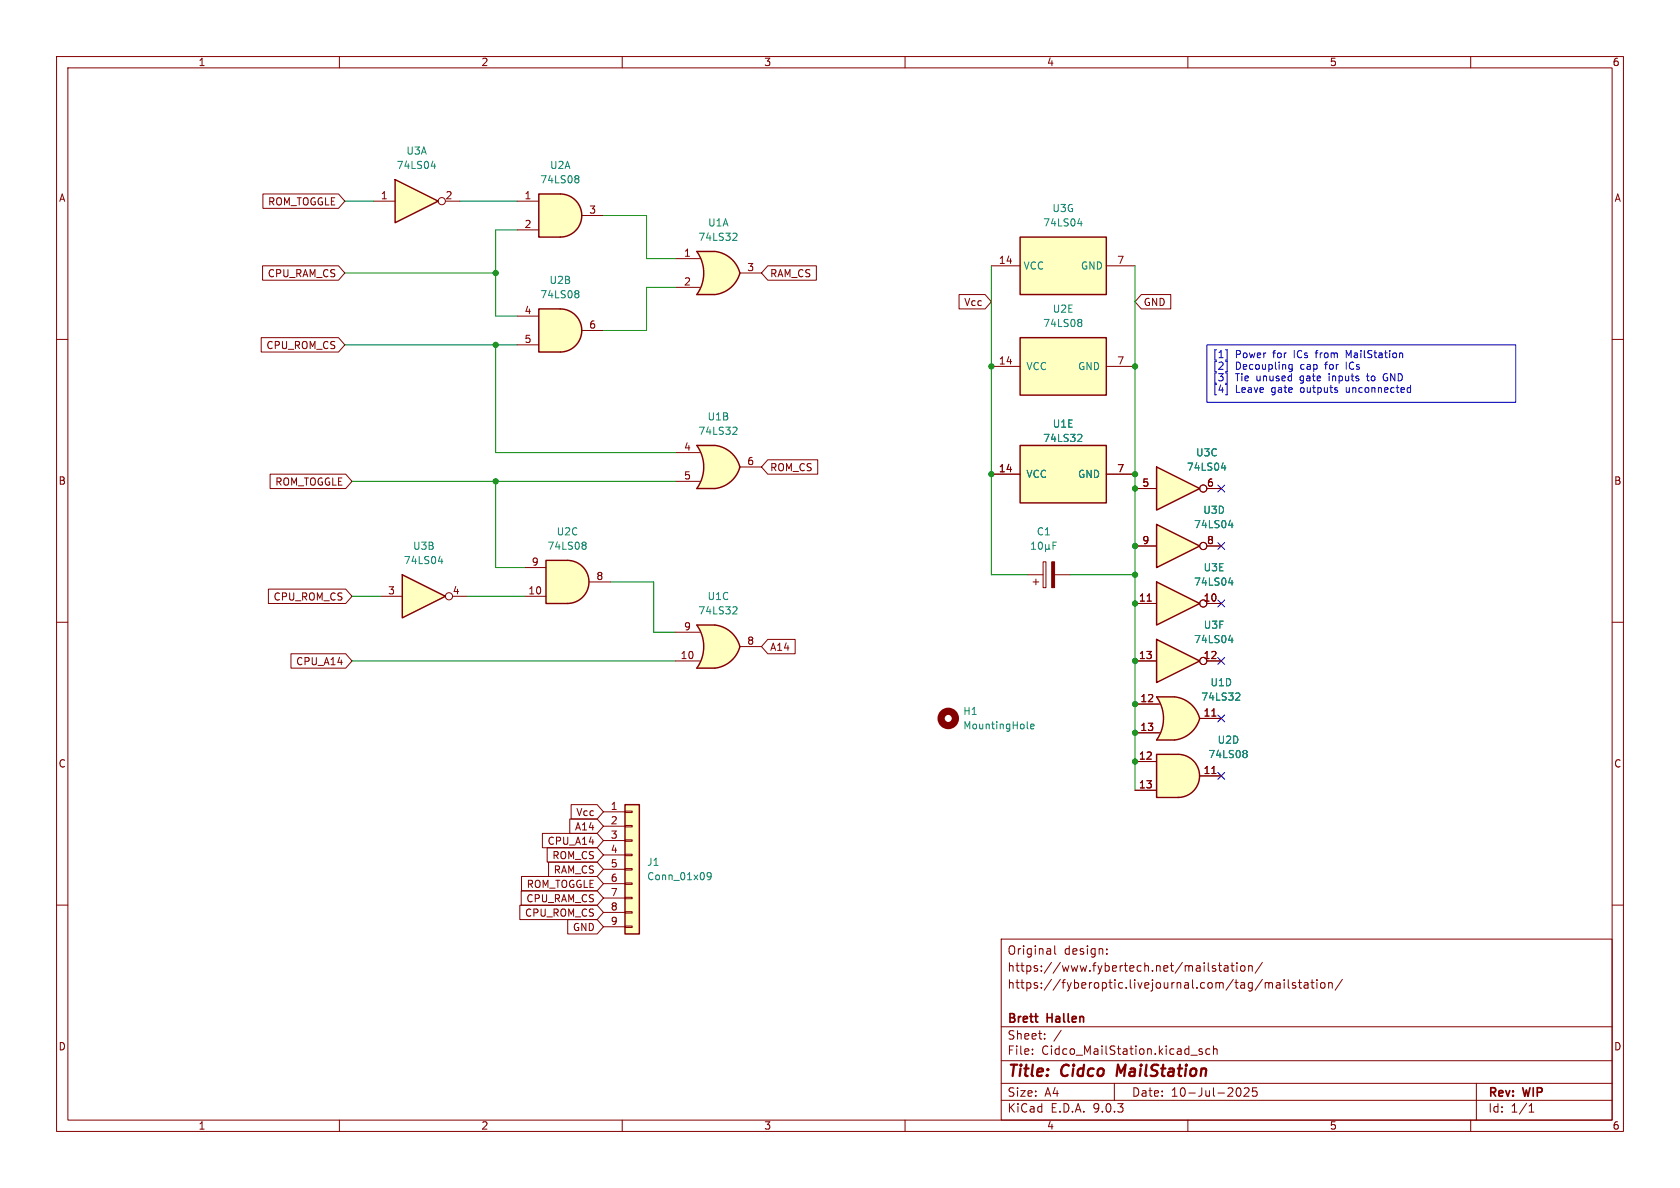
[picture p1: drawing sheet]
<svg xmlns="http://www.w3.org/2000/svg" width="297mm" height="210mm" viewBox="0 0 297 210" stroke-linecap="round" stroke-linejoin="round" font-family="sans-serif">
<g fill="none" stroke="#840000" stroke-width=".18">
<path d="M10 10h277v190h-277zM12 12h273v186h-273zM60 10v2M110 10v2M160 10v2M210 10v2M260 10v2M10 60h2M285 60h2M10 110h2M285 110h2M10 160h2"/>
<path d="M177 166h108v32h-108zM186.5 167.2v1.3l.2 .2M195.7 168.6v.1M195.7 167.8v.1M213.6 170.2v1.3l.2 .2M214.9 170.8l-.4-.1-.2 .2 .1 .2 .5 .2v.3h-.6M215.4 170.7h.6M215.6 170.2v1.3l.4 .2M216.5 170.8h.5l.1 .9M217.1 171.1h-.5a.29 .29 0 0 0-.2 .3 .29 .29 0 0 0 .2 .3l.5-.1M217.6 170.7h.6M217.8 170.2v1.3l.4 .2"/>
<path d="M218.7 170.2v.1M218.7 170.7v1M219.5 170.8l.3-.1 .3 .3v.4l-.3 .3-.3-.1-.2-.2v-.4zM220.7 170.8l.3-.1 .3 .1 .1 .9M220.7 170.7v1M223.2 170.1l-1.3 2M223.7 173.7v1M223.7 173.8l.4-.1 .2 .2M224.3 173.9l.2-.2 .4 .1 .1 .9M224.3 173.9v.8M225.7 173.8h.5l.1 .9M226.3 174.1h-.5a.29 .29 0 0 0-.2 .3 .29 .29 0 0 0 .2 .3l.5-.1"/>
<path d="M227 173.2v.1M227 173.7v1M227.7 173.2v1.3l.3 .2M229 173.8l-.3-.1-.2 .2v.2l.5 .2v.3h-.5M229.5 173.7h.6M229.7 173.2v1.3l.4 .2M230.6 173.8h.6v.9M231.2 174.1h-.5a.29 .29 0 0 0-.2 .3 .29 .29 0 0 0 .2 .3l.5-.1M231.7 173.7h.6M232 173.2v1.3l.3 .2M232.8 173.2v.1M232.8 173.7v1"/>
<path d="M233.6 173.8l.4-.1 .2 .3v.4l-.2 .3-.4-.1-.1-.2v-.4zM234.9 173.8l.2-.1 .4 .1v.9M234.9 173.7v1M237.3 173.1l-1.3 2M285 160h2M60 198v2M110 198v2M160 198v2M177 194.5h108M177 191.5h108M177 187.5h108M177 181.5h108"/>
<path d="M182.5 186.3v.1M182.5 185.5v.1M184.7 183.6v.1M184.7 182.8v.1M187.6 182.1l-1.3 2M197 191.5v3M210 198v2M210.5 186.5h1.2M212.5 185.5l-.3-.1-.2 .2v.2l.5 .2v.3h-.5M213.9 185.5l-.4-.1-.3 .3v.4l.1 .2h.6M214.5 185.5l.2-.1 .4 .1 .1 .9M214.5 184.9v1.5"/>
<path d="M218.7 192.4l.2-.1a.81 .81 0 0 1 .6 .6 .81 .81 0 0 1-.3 .8l-.3 .1-.2-.1M220 192.4l.5-.1 .2 .1 .1 .3-.9 1.1h.9M222.2 192.3h-.7l-.1 .7 .2-.1h.5l.1 .3v.5l-.2 .1-.6-.1M260 198v2M261 191.5v6.5M270.3 196.6h.9M270.3 195.5l.4-.4v1.5"/>
</g>
<path d="M197.6 188.2l-.2 2" fill="none" stroke="#840000" stroke-width=".4"/>
<path d="M123.2 44.5h3.2M123.2 52.1h3.2" fill="none" stroke="#ffffc2" stroke-width=".18"/>
<g fill="#ffffc2" stroke="#ffffc2" stroke-width=".18">
<path d="M125.8 46.9l5 1.4a5.2 5.2 0 0 1-4.4 3.8z"/>
<path d="M126.4 44.5a5.1 5.1 0 0 1 4.4 3.8l-5 1.3z"/>
</g>
<path d="M123.2 44.5h3.2v7.6h-3.2a6.7 6.7 0 0 0 0-7.6z" fill="#ffffc2"/>
<path d="M126.4 44.5h-3.2a6.6 6.6 0 0 1 0 7.6h3.2M126.4 44.5a5.2 5.2 0 0 1 4.4 3.8 5.2 5.2 0 0 1-4.4 3.8" fill="none" stroke="#840000" stroke-width=".25"/>
<path d="M119.4 45.7h4.3M119.4 50.8h4.3M130.8 48.3h3.8" fill="none" stroke="#840000" stroke-width=".18"/>
<path d="M129.8 41.2l.4 .1 .1 .3-.8 .9h.8" fill="none" stroke="#008484" stroke-width=".18"/>
<path d="M204.5 113l7.6 3.8-7.6 3.9z" fill="#ffffc2"/>
<path d="M204.5 113l7.6 3.8-7.6 3.9z" fill="none" stroke="#840000" stroke-width=".25"/>
<g fill="none" stroke="#840000" stroke-width=".18">
<path d="M200.7 116.8h3.8M213.4 116.8h2.5"/>
<circle cx="212.7" cy="116.8" r=".63"/>
</g>
<path d="M217.2 113.2h.8M217.8 112.8v.8" fill="none" stroke="#008484" stroke-width=".18"/>
<path d="M204.5 92.7l7.6 3.8-7.6 3.8z" fill="#ffffc2"/>
<path d="M204.5 92.7l7.6 3.8-7.6 3.8z" fill="none" stroke="#840000" stroke-width=".25"/>
<g fill="none" stroke="#840000" stroke-width=".18">
<path d="M200.7 96.5h3.8M213.4 96.5h2.5"/>
<circle cx="212.7" cy="96.5" r=".63"/>
</g>
<path d="M217.2 92.9h.8M217.8 92.4v.9" fill="none" stroke="#008484" stroke-width=".18"/>
<path d="M204.5 102.9l7.6 3.8-7.6 3.8z" fill="#ffffc2"/>
<path d="M204.5 102.9l7.6 3.8-7.6 3.8z" fill="none" stroke="#840000" stroke-width=".25"/>
<g fill="none" stroke="#840000" stroke-width=".18">
<path d="M200.7 106.7h3.8M202.8 106.3h.7M213.4 106.7h2.5"/>
<circle cx="212.7" cy="106.7" r=".63"/>
</g>
<path d="M217.2 103h.8M217.8 102.6v.8" fill="none" stroke="#008484" stroke-width=".18"/>
<path d="M204.5 123.2h3.1M204.5 130.8h3.1" fill="none" stroke="#ffffc2" stroke-width=".18"/>
<g fill="#ffffc2" stroke="#ffffc2" stroke-width=".18">
<path d="M207.1 125.6l5 1.4a5.2 5.2 0 0 1-4.4 3.8z"/>
<path d="M207.7 123.2a5.1 5.1 0 0 1 4.4 3.8l-5 1.3z"/>
</g>
<path d="M204.5 123.2h3.1v7.6h-3.1a6.7 6.7 0 0 0 0-7.6z" fill="#ffffc2"/>
<path d="M207.6 123.2h-3.1a6.6 6.6 0 0 1 0 7.6h3.1M207.7 123.2a5.2 5.2 0 0 1 4.4 3.8 5.2 5.2 0 0 1-4.4 3.8" fill="none" stroke="#840000" stroke-width=".25"/>
<path d="M200.7 124.5h4.3M200.7 129.5h4.3M212.1 127h3.8M214.2 126.6h.8" fill="none" stroke="#840000" stroke-width=".18"/>
<path d="M218.7 122.5l.4 .1 .1 .3-.8 .9h.8" fill="none" stroke="#008484" stroke-width=".18"/>
<path d="M208.3 133.4a3.8 3.8 0 0 1 3.8 3.8 3.8 3.8 0 0 1-3.8 3.8z" fill="#ffffc2" stroke="#ffffc2" stroke-width=".18"/>
<path d="M204.5 133.4h3.8v7.6h-3.8z" fill="#ffffc2"/>
<path d="M204.5 133.4h3.8a3.8 3.8 0 0 1 3.8 3.8 3.8 3.8 0 0 1-3.8 3.8h-3.8z" fill="none" stroke="#840000" stroke-width=".25"/>
<path d="M200.7 134.6h3.8M200.7 139.7h3.8M212.1 137.2h3.8M214.2 136.7h.8" fill="none" stroke="#840000" stroke-width=".18"/>
<path d="M181.6 128.7l.2 .1M182.2 128.4l.6-.1-.1-.2-.3-.1-.2 .2 .1 .6h.4M220 132.7h.2l.3 .2-.3 .3M220 133.2h.2M220.2 133.2l.3 .2v.3l-.2 .2h-.3" fill="none" stroke="#008484" stroke-width=".18"/>
<circle cx="167.6" cy="127" r="1.27" fill="none" stroke="#840000" stroke-width="1.3"/>
<path d="M71.1 101.6l7.6 3.8-7.6 3.8z" fill="#ffffc2"/>
<path d="M71.1 101.6l7.6 3.8-7.6 3.8z" fill="none" stroke="#840000" stroke-width=".25"/>
<g fill="none" stroke="#840000" stroke-width=".18">
<path d="M67.3 105.4h3.8M80 105.4h2.5"/>
<circle cx="79.4" cy="105.4" r=".63"/>
</g>
<path d="M77.5 99.2h.8M78.1 98.8v.8" fill="none" stroke="#008484" stroke-width=".18"/>
<path d="M100.3 99.1a3.8 3.8 0 0 1 3.8 3.8 3.8 3.8 0 0 1-3.8 3.8z" fill="#ffffc2" stroke="#ffffc2" stroke-width=".18"/>
<path d="M96.5 99.1h3.8v7.6h-3.8z" fill="#ffffc2"/>
<path d="M96.5 99.1h3.8a3.8 3.8 0 0 1 3.8 3.8 3.8 3.8 0 0 1-3.8 3.8h-3.8z" fill="none" stroke="#840000" stroke-width=".25"/>
<path d="M92.7 100.3h3.8M92.7 105.4h3.8M104.1 102.9h3.8" fill="none" stroke="#840000" stroke-width=".18"/>
<path d="M103.1 95.8h.3l.2 .3-.2 .3M103.1 96.4h.3M103.4 96.4l.2 .2v.3l-.1 .1-.4 .1" fill="none" stroke="#008484" stroke-width=".18"/>
<path d="M123.2 110.5h3.2M123.2 118.1h3.2" fill="none" stroke="#ffffc2" stroke-width=".18"/>
<g fill="#ffffc2" stroke="#ffffc2" stroke-width=".18">
<path d="M125.8 112.9l5 1.4a5.2 5.2 0 0 1-4.4 3.8z"/>
<path d="M126.4 110.5a5.1 5.1 0 0 1 4.4 3.8l-5 1.3z"/>
</g>
<path d="M123.2 110.5h3.2v7.6h-3.2a6.7 6.7 0 0 0 0-7.6z" fill="#ffffc2"/>
<path d="M126.4 110.5h-3.2a6.6 6.6 0 0 1 0 7.6h3.2M126.4 110.5a5.2 5.2 0 0 1 4.4 3.8 5.2 5.2 0 0 1-4.4 3.8" fill="none" stroke="#840000" stroke-width=".25"/>
<path d="M119.4 111.8h4.3M119.4 116.8h4.3M130.8 114.3h3.8" fill="none" stroke="#840000" stroke-width=".18"/>
<path d="M129.8 107.3h.4l.1 .3-.8 .9h.8" fill="none" stroke="#008484" stroke-width=".18"/>
<path d="M123.2 78.7h3.2M123.2 86.4h3.2" fill="none" stroke="#ffffc2" stroke-width=".18"/>
<g fill="#ffffc2" stroke="#ffffc2" stroke-width=".18">
<path d="M125.8 81.2l5 1.4a5.2 5.2 0 0 1-4.4 3.8z"/>
<path d="M126.4 78.7a5.1 5.1 0 0 1 4.4 3.9l-5 1.2z"/>
</g>
<path d="M123.2 78.7h3.2v7.7h-3.2a6.7 6.7 0 0 0 0-7.7z" fill="#ffffc2"/>
<path d="M126.4 78.7h-3.2a6.6 6.6 0 0 1 0 7.7h3.2M126.4 78.7a5.2 5.2 0 0 1 4.4 3.9 5.2 5.2 0 0 1-4.4 3.8" fill="none" stroke="#840000" stroke-width=".25"/>
<path d="M119.4 80h4.3M119.4 85.1h4.3M130.8 82.6h3.8M184.4 99.3h.5v4.6h-.5zM181.6 101.6h2.8M182.6 102.9h1M183.1 102.4v1M186.4 101.6h2.8" fill="none" stroke="#840000" stroke-width=".18"/>
<path d="M129.8 75.5l.4 .1 .1 .3-.8 .9h.8M182.4 97.1h.7M182.4 96.2l.3-.4v1.3M183.7 95.9l.2-.1a.68 .68 0 0 1 .4 .7 .68 .68 0 0 1-.4 .6 .84 .84 0 0 1-.2-1.2zM184.8 96.9l.2 .2h.3l.1-.2M184.8 96.3v1.2M185.4 96.9l.2 .2M185.4 96.3v.6M186.2 96.4h.4M186.8 95.8h-.6v1.3" fill="none" stroke="#008484" stroke-width=".18"/>
<path d="M185.9 99.3h.5v4.6h-.5z" fill="#840000" stroke="#840000" stroke-width=".18"/>
<path d="M180.3 59.7h15.3v10.2h-15.3z" fill="#ffffc2"/>
<path d="M180.3 59.7h15.3v10.2h-15.3z" fill="none" stroke="#840000" stroke-width=".25"/>
<path d="M175.3 64.8h5M195.6 64.8h5.1" fill="none" stroke="#840000" stroke-width=".18"/>
<path d="M190.8 56.5h.2l.3 .2-.3 .3M190.8 57h.2M191 57l.3 .2v.3l-.2 .2h-.3" fill="none" stroke="#008484" stroke-width=".18"/>
<path d="M180.3 41.9h15.3v10.2h-15.3z" fill="#ffffc2"/>
<path d="M180.3 41.9h15.3v10.2h-15.3z" fill="none" stroke="#840000" stroke-width=".25"/>
<path d="M175.3 47h5M195.6 47h5.1" fill="none" stroke="#840000" stroke-width=".18"/>
<path d="M190.5 39.5h.8M191.1 39.1v.8" fill="none" stroke="#008484" stroke-width=".18"/>
<path d="M69.8 31.8l7.7 3.8-7.7 3.8z" fill="#ffffc2"/>
<path d="M69.8 31.8l7.7 3.8-7.7 3.8z" fill="none" stroke="#840000" stroke-width=".25"/>
<g fill="none" stroke="#840000" stroke-width=".18">
<path d="M66 35.6h3.8M78.7 35.6h2.6"/>
<circle cx="78.1" cy="35.6" r=".63"/>
</g>
<path d="M76.2 29.4h.8M76.8 28.9v.9" fill="none" stroke="#008484" stroke-width=".18"/>
<path d="M204.5 82.6l7.6 3.8-7.6 3.8z" fill="#ffffc2"/>
<path d="M204.5 82.6l7.6 3.8-7.6 3.8z" fill="none" stroke="#840000" stroke-width=".25"/>
<g fill="none" stroke="#840000" stroke-width=".18">
<path d="M200.7 86.4h3.8M213.4 86.4h2.5"/>
<circle cx="212.7" cy="86.4" r=".63"/>
</g>
<path d="M215.9 82.7h.8M216.5 82.3v.8" fill="none" stroke="#008484" stroke-width=".18"/>
<path d="M180.3 78.7h15.3v10.2h-15.3z" fill="#ffffc2"/>
<path d="M180.3 78.7h15.3v10.2h-15.3z" fill="none" stroke="#840000" stroke-width=".25"/>
<path d="M175.3 83.8h5M195.6 83.8h5.1" fill="none" stroke="#840000" stroke-width=".18"/>
<path d="M190.7 76.8h.4l.2 .3-.8 .9h.8" fill="none" stroke="#008484" stroke-width=".18"/>
<path d="M99.1 54.6a3.8 3.8 0 0 1 3.8 3.8 3.8 3.8 0 0 1-3.8 3.8z" fill="#ffffc2" stroke="#ffffc2" stroke-width=".18"/>
<path d="M95.2 54.6h3.9v7.6h-3.9z" fill="#ffffc2"/>
<path d="M95.2 54.6h3.9a3.8 3.8 0 0 1 3.8 3.8 3.8 3.8 0 0 1-3.8 3.8h-3.9z" fill="none" stroke="#840000" stroke-width=".25"/>
<path d="M91.4 55.9h3.8M102.9 58.4h3.8M91.4 61h3.8" fill="none" stroke="#840000" stroke-width=".18"/>
<path d="M101.9 51.4h.2l.2 .2-.2 .3M101.9 51.9h.2M102.1 51.9l.2 .3v.2l-.1 .2h-.3" fill="none" stroke="#008484" stroke-width=".18"/>
<path d="M110.5 142.2h2.5v22.9h-2.5z" fill="#ffffc2"/>
<path d="M110.5 142.2h2.5v22.9h-2.5z" fill="none" stroke="#840000" stroke-width=".25"/>
<g fill="none" stroke="#840000" stroke-width=".18">
<path d="M106.7 143.5h3.8M106.7 146.1h3.8M106.7 148.6h3.8M106.7 151.1h3.8M106.7 153.7h3.8M106.7 156.2h3.8M106.7 158.8h3.8M110.5 143.4h1.3v.2h-1.3zM110.5 145.9h1.3v.3h-1.3zM110.5 148.5h1.3v.2h-1.3zM110.5 151h1.3v.3h-1.3zM110.5 153.5h1.3v.3h-1.3z"/>
<path d="M110.5 156.1h1.3v.2h-1.3zM110.5 158.6h1.3v.3h-1.3zM106.7 161.3h3.8M106.7 163.8h3.8M110.5 161.2h1.3v.2h-1.3zM110.5 163.7h1.3v.3h-1.3z"/>
</g>
<path d="M125.7 154.8l-.2 .2h-.3l-.2-.2 .1-.5 .4-.1 .2 .2a.84 .84 0 0 1-.3 1.1h-.3" fill="none" stroke="#008484" stroke-width=".18"/>
<path d="M99.1 34.3a3.8 3.8 0 0 1 3.8 3.8 3.8 3.8 0 0 1-3.8 3.8z" fill="#ffffc2" stroke="#ffffc2" stroke-width=".18"/>
<path d="M95.2 34.3h3.9v7.6h-3.9z" fill="#ffffc2"/>
<path d="M95.2 34.3h3.9a3.8 3.8 0 0 1 3.8 3.8 3.8 3.8 0 0 1-3.8 3.8h-3.9z" fill="none" stroke="#840000" stroke-width=".25"/>
<g fill="none" stroke="#840000" stroke-width=".18">
<path d="M46.5 34.3h13.3l1.2 1.3-1.2 1.2h-13.3zM91.4 35.6h3.8M102.9 38.1h3.8M46.2 59.7h13.6l1.2 1.3-1.2 1.2h-13.6zM46.4 47h13.4l1.2 1.3-1.2 1.2h-13.4zM91.4 40.6h3.8M135.7 47h8.6v2.5h-8.6l-1.1-1.2zM169.5 52.1h4.6l1.2 1.2-1.2 1.3h-4.6zM201.8 52.1h5.2v2.5h-5.2l-1.1-1.3zM47.7 83.8h13.4l1.1 1.3-1.1 1.3h-13.4zM135.7 81.3h8.9v2.5h-8.9l-1.1-1.2zM175.3 83.8h5"/>
<path d="M195.6 83.8h5.1M200.7 96.5h3.8M200.7 86.4h3.8M213.4 96.5h2.5M213.4 86.4h2.5M47.4 104.1h13.7l1.1 1.3-1.1 1.3h-13.7zM51.4 115.6h9.7l1.1 1.2-1.1 1.3h-9.7zM135.7 113h4.9v2.6h-4.9l-1.1-1.3zM200.7 116.8h3.8M200.7 106.7h3.8M202.8 106.3h.7M213.4 116.8h2.5"/>
<path d="M213.4 106.7h2.5M200.7 124.5h4.3M200.7 129.5h4.3M200.7 134.6h3.8M200.7 139.7h3.8M212.1 127h3.8M212.1 137.2h3.8M214.2 126.6h.8M214.2 136.7h.8M92.1 157.5h13.5l1.1 1.3-1.1 1.2h-13.5zM92.2 154.9h13.4l1.1 1.3-1.1 1.3h-13.4zM95.9 147.3h9.7l1.1 1.3-1.1 1.3h-9.7z"/>
<path d="M96.7 149.9h8.9l1.1 1.2-1.1 1.3h-8.9zM97 152.4h8.6l1.1 1.3-1.1 1.2h-8.6zM100.7 144.8h4.9l1.1 1.3-1.1 1.2h-4.9zM101 142.2h4.6l1.1 1.3-1.1 1.3h-4.6zM91.9 160h13.7l1.1 1.3-1.1 1.3h-13.7zM100.4 162.6h5.2l1.1 1.2-1.1 1.3h-5.2z"/>
<circle cx="212.7" cy="96.5" r=".63"/>
<circle cx="212.7" cy="86.4" r=".63"/>
<circle cx="212.7" cy="106.7" r=".63"/>
<circle cx="212.7" cy="116.8" r=".63"/>
</g>
<g fill="none" stroke="#008484" stroke-width=".18">
<path d="M101.9 31.1h.2l.2 .2-.2 .3M101.9 31.6h.2M102.1 31.6l.2 .2v.3l-.1 .2h-.3M190.7 76.8h.4l.2 .3-.8 .9h.8M215.9 82.7h.8M216.5 82.3v.8M217.2 92.9h.8M217.8 92.4v.9M217.2 113.2h.8M217.2 103h.8M217.8 102.6v.8M217.8 112.8v.8"/>
<path d="M218.7 122.5l.4 .1 .1 .3-.8 .9h.8M220 132.7h.2l.3 .2-.3 .3M220 133.2h.2M220.2 133.2l.3 .2v.3l-.2 .2h-.3"/>
</g>
<g fill="none" stroke="#008400" stroke-width=".18">
<path d="M61 35.6h5M81.3 35.6h10.1M106.7 38.1h7.6v7.6h5.1M61 48.3h26.6M91.4 40.6h-3.8v15.3h3.8M119.4 50.8h-5.1v7.6h-7.6M175.3 47v54.6h6.3M200.7 47v92.7M61 61h30.4M87.6 61v19h31.8M62.2 85.1h57.2M87.6 85.1v15.2h5.1"/>
<path d="M62.2 116.8h57.2M62.2 105.4h5.1M82.5 105.4h10.2M107.9 102.9h7.7v8.9h3.8M189.2 101.6h11.5"/>
</g>
<path d="M215.3 95.9l1.2 1.2M215.3 85.8l1.2 1.2M216.5 95.9l-1.2 1.2M216.5 85.8l-1.2 1.2M215.3 106.1l1.2 1.2M215.3 116.2l1.2 1.2M216.5 106.1l-1.2 1.2M216.5 116.2l-1.2 1.2M215.3 126.4l1.2 1.2M215.3 136.6l1.2 1.2M216.5 126.4l-1.2 1.2M216.5 136.6l-1.2 1.2" fill="none" stroke="#000084" stroke-width=".18"/>
<g fill="none" stroke="#0000c2" stroke-width=".18">
<path d="M213.4 61h54.6v10.1h-54.6zM216.7 61.8h.3v1.9h-.3M216.7 63.9h.3v1.8h-.3M216.7 65.9h.3v1.8h-.3M216.7 68h.3v1.8h-.3M228.4 64.4v1.1l-.2 .2-.3-.1M228.4 64.5l-.3-.1-.3 .3 .2 .5h.4M238.4 62.9l-.4-.9v1.2M241.6 66.5h.4M241.7 66.1l.1 1.2M245 66.1a.68 .68 0 0 0-.5 .6 .68 .68 0 0 0 .5 .6M247.8 62.4l.2 .2v.6"/>
<path d="M249 68.5l.4 .1M249.4 68.1v1.3M249.4 69.3l-.4 .1"/>
</g>
<g fill="#008400" stroke="#008400" stroke-width=".18">
<circle cx="200.7" cy="106.7" r=".46"/>
<circle cx="200.7" cy="116.8" r=".46"/>
<circle cx="200.7" cy="134.6" r=".46"/>
<circle cx="200.7" cy="124.5" r=".46"/>
<circle cx="200.7" cy="129.5" r=".46"/>
<circle cx="200.7" cy="101.6" r=".46"/>
<circle cx="175.3" cy="64.8" r=".46"/>
<circle cx="200.7" cy="96.5" r=".46"/>
<circle cx="200.7" cy="64.8" r=".46"/>
<circle cx="200.7" cy="86.4" r=".46"/>
<circle cx="200.7" cy="83.8" r=".46"/>
<circle cx="175.3" cy="83.8" r=".46"/>
<circle cx="87.6" cy="48.3" r=".46"/>
<circle cx="87.6" cy="61" r=".46"/>
<circle cx="87.6" cy="85.1" r=".46"/>
</g>
<g font-size="2.8" fill="#840000">
<text x="178" y="190.9">Title:</text>
<text x="187.7" y="190.9">Cidco</text>
<text x="198.3" y="190.9">MailStation</text>
</g>
<g font-size="2.1" fill="#840000">
<text x="178" y="172">https://www.fybertech.net/mailstation/</text>
<text x="178" y="169">Original</text>
<text x="188.1" y="169">design:</text>
<text x="178" y="175">https://fyberoptic.livejournal.com/tag/mailstation/</text>
<text x="178" y="184">Sheet:</text>
<text x="178" y="181.2">Brett</text>
<text x="185.2" y="181.2">Hallen</text>
<text x="178" y="186.7">File:</text>
<text x="184.1" y="186.7">Cidco_MailStation.kicad_sch</text>
<text x="178" y="196.9">KiCad</text>
<text x="178" y="194.1">Size:</text>
<text x="184.7" y="194.1">A4</text>
<text x="185.7" y="196.9">E.D.A.</text>
<text x="193.3" y="196.9">9.0.3</text>
<text x="200" y="194.1">Date:</text>
<text x="207" y="194.1">10-Jul-2025</text>
<text x="263" y="194.3">Rev:</text>
<text x="263" y="196.9">Id:</text>
<text x="267.1" y="196.9">1/1</text>
<text x="269.4" y="194.3">WIP</text>
</g>
<g font-size="1.8" fill="#840000">
<text x="35" y="11.9">1</text>
<text x="85" y="11.9">2</text>
<text x="135" y="11.9">3</text>
<text x="185" y="11.9">4</text>
<text x="235" y="11.9">5</text>
<text x="285" y="11.9">6</text>
<text x="10.3" y="35.9">A</text>
<text x="67.2" y="35.3">1</text>
<text x="78.7" y="35.3">2</text>
<text x="92.6" y="35.3">1</text>
<text x="285.3" y="35.9">A</text>
<text x="47.3" y="36.5">ROM_TOGGLE</text>
<text x="92.6" y="40.4">2</text>
<text x="104.1" y="37.8">3</text>
<text x="120.8" y="45.5">1</text>
<text x="176.5" y="46.7">14</text>
<text x="197.4" y="46.7">7</text>
<text x="47.2" y="49.2">CPU_RAM_CS</text>
<text x="120.8" y="50.5">2</text>
<text x="132" y="48">3</text>
<text x="136" y="49.2">RAM_CS</text>
<text x="92.6" y="55.6">4</text>
<text x="104.1" y="58.2">6</text>
<text x="170.4" y="54.3">Vcc</text>
<text x="202.1" y="54.3">GND</text>
<text x="47" y="61.9">CPU_ROM_CS</text>
<text x="92.6" y="60.7">5</text>
<text x="176.5" y="64.5">14</text>
<text x="197.4" y="64.5">7</text>
<text x="120.8" y="79.8">4</text>
<text x="132" y="82.3">6</text>
<text x="136" y="83.5">ROM_CS</text>
<text x="176.5" y="83.6">14</text>
<text x="197.4" y="83.6">7</text>
<text x="10.3" y="85.9">B</text>
<text x="48.6" y="86">ROM_TOGGLE</text>
<text x="120.8" y="84.8">5</text>
<text x="201.9" y="86.1">5</text>
<text x="213.3" y="86.1">6</text>
<text x="285.3" y="85.9">B</text>
<text x="93.9" y="100.1">9</text>
<text x="201.9" y="96.3">9</text>
<text x="213.3" y="96.3">8</text>
<text x="48.3" y="106.4">CPU_ROM_CS</text>
<text x="68.5" y="105.2">3</text>
<text x="79.9" y="105.2">4</text>
<text x="93.3" y="105.2">10</text>
<text x="105.3" y="102.6">8</text>
<text x="201.3" y="106.4">11</text>
<text x="212.7" y="106.4">10</text>
<text x="120.8" y="111.5">9</text>
<text x="52.3" y="117.8">CPU_A14</text>
<text x="120.2" y="116.6">10</text>
<text x="132" y="114">8</text>
<text x="136" y="115.3">A14</text>
<text x="201.3" y="116.6">13</text>
<text x="212.7" y="116.6">12</text>
<text x="201.5" y="124.2">12</text>
<text x="201.5" y="129.3">13</text>
<text x="212.7" y="126.7">11</text>
<text x="10.3" y="135.9">C</text>
<text x="201.3" y="134.4">12</text>
<text x="212.7" y="136.9">11</text>
<text x="285.3" y="135.9">C</text>
<text x="107.9" y="143.3">1</text>
<text x="201.3" y="139.4">13</text>
<text x="96.7" y="149.5">CPU_A14</text>
<text x="101.5" y="147">A14</text>
<text x="101.8" y="144.5">Vcc</text>
<text x="107.9" y="145.8">2</text>
<text x="107.9" y="148.3">3</text>
<text x="97.5" y="152.1">ROM_CS</text>
<text x="97.8" y="154.6">RAM_CS</text>
<text x="107.9" y="150.9">4</text>
<text x="107.9" y="153.4">5</text>
<text x="107.9" y="156">6</text>
<text x="93" y="159.7">CPU_RAM_CS</text>
<text x="93" y="157.2">ROM_TOGGLE</text>
<text x="107.9" y="158.5">7</text>
<text x="107.9" y="161">8</text>
<text x="92.7" y="162.2">CPU_ROM_CS</text>
<text x="101.2" y="164.8">GND</text>
<text x="107.9" y="163.6">9</text>
<text x="10.3" y="185.9">D</text>
<text x="285.3" y="185.9">D</text>
<text x="35" y="199.9">1</text>
<text x="85" y="199.9">2</text>
<text x="135" y="199.9">3</text>
<text x="185" y="199.9">4</text>
<text x="235" y="199.9">5</text>
<text x="285" y="199.9">6</text>
</g>
<g font-size="1.8" fill="#008484">
<text x="71.7" y="27.5">U3A</text>
<text x="70" y="30.1">74LS04</text>
<text x="95.4" y="32.6">74LS08</text>
<text x="97.1" y="30.1">U2A</text>
<text x="125.1" y="40.2">U1A</text>
<text x="184.3" y="40.2">74LS04</text>
<text x="186" y="37.7">U3G</text>
<text x="123.4" y="42.8">74LS32</text>
<text x="180.8" y="47.9">VCC</text>
<text x="191" y="47.9">GND</text>
<text x="95.4" y="52.9">74LS08</text>
<text x="97" y="50.4">U2B</text>
<text x="184.3" y="58">74LS08</text>
<text x="186" y="55.5">U2E</text>
<text x="181.4" y="65.6">VCC</text>
<text x="190.5" y="65.6">GND</text>
<text x="123.4" y="77.1">74LS32</text>
<text x="125" y="74.5">U1B</text>
<text x="186" y="75.8">U1E</text>
<text x="184.3" y="78.3">74LS32</text>
<text x="209.7" y="83.4">74LS04</text>
<text x="211.4" y="80.9">U3C</text>
<text x="181.4" y="84.7">VCC</text>
<text x="190.5" y="84.7">GND</text>
<text x="98.3" y="94.8">U2C</text>
<text x="183.2" y="94.8">C1</text>
<text x="211" y="93.6">74LS04</text>
<text x="212.6" y="91">U3D</text>
<text x="71.3" y="99.9">74LS04</text>
<text x="72.9" y="97.4">U3B</text>
<text x="96.7" y="97.4">74LS08</text>
<text x="212.7" y="101.2">U3E</text>
<text x="125" y="106.3">U1C</text>
<text x="211" y="103.7">74LS04</text>
<text x="123.4" y="108.8">74LS32</text>
<text x="211" y="113.9">74LS04</text>
<text x="212.7" y="111.4">U3F</text>
<text x="212.3" y="124.1">74LS32</text>
<text x="213.9" y="121.5">U1D</text>
<text x="170.2" y="126.6">H1</text>
<text x="170.2" y="129.1">MountingHole</text>
<text x="215.2" y="131.7">U2D</text>
<text x="213.5" y="134.2">74LS08</text>
<text x="114.3" y="153.3">J1</text>
<text x="114.3" y="155.8">Conn_01x09</text>
</g>
<g font-size="1.8" fill="#0000c2">
<text x="214.3" y="63.6">[1]</text>
<text x="214.3" y="65.7">[2]</text>
<text x="218.4" y="63.6">Power</text>
<text x="218.4" y="65.7">Decoupling</text>
<text x="225.2" y="63.6">for</text>
<text x="229" y="63.6">ICs</text>
<text x="230" y="65.7">cap</text>
<text x="233.1" y="63.6">from</text>
<text x="234.6" y="65.7">for</text>
<text x="238.4" y="65.7">ICs</text>
<text x="238.6" y="63.6">MailStation</text>
<text x="214.3" y="67.7">[3]</text>
<text x="214.3" y="69.8">[4]</text>
<text x="218.4" y="67.7">Tie</text>
<text x="218.4" y="69.8">Leave</text>
<text x="222.2" y="67.7">unused</text>
<text x="224.9" y="69.8">gate</text>
<text x="230.1" y="67.7">gate</text>
<text x="230.2" y="69.8">outputs</text>
<text x="235.4" y="67.7">inputs</text>
<text x="238.4" y="69.8">unconnected</text>
<text x="242.4" y="67.7">to</text>
<text x="245.4" y="67.7">GND</text>
</g>
</svg>
